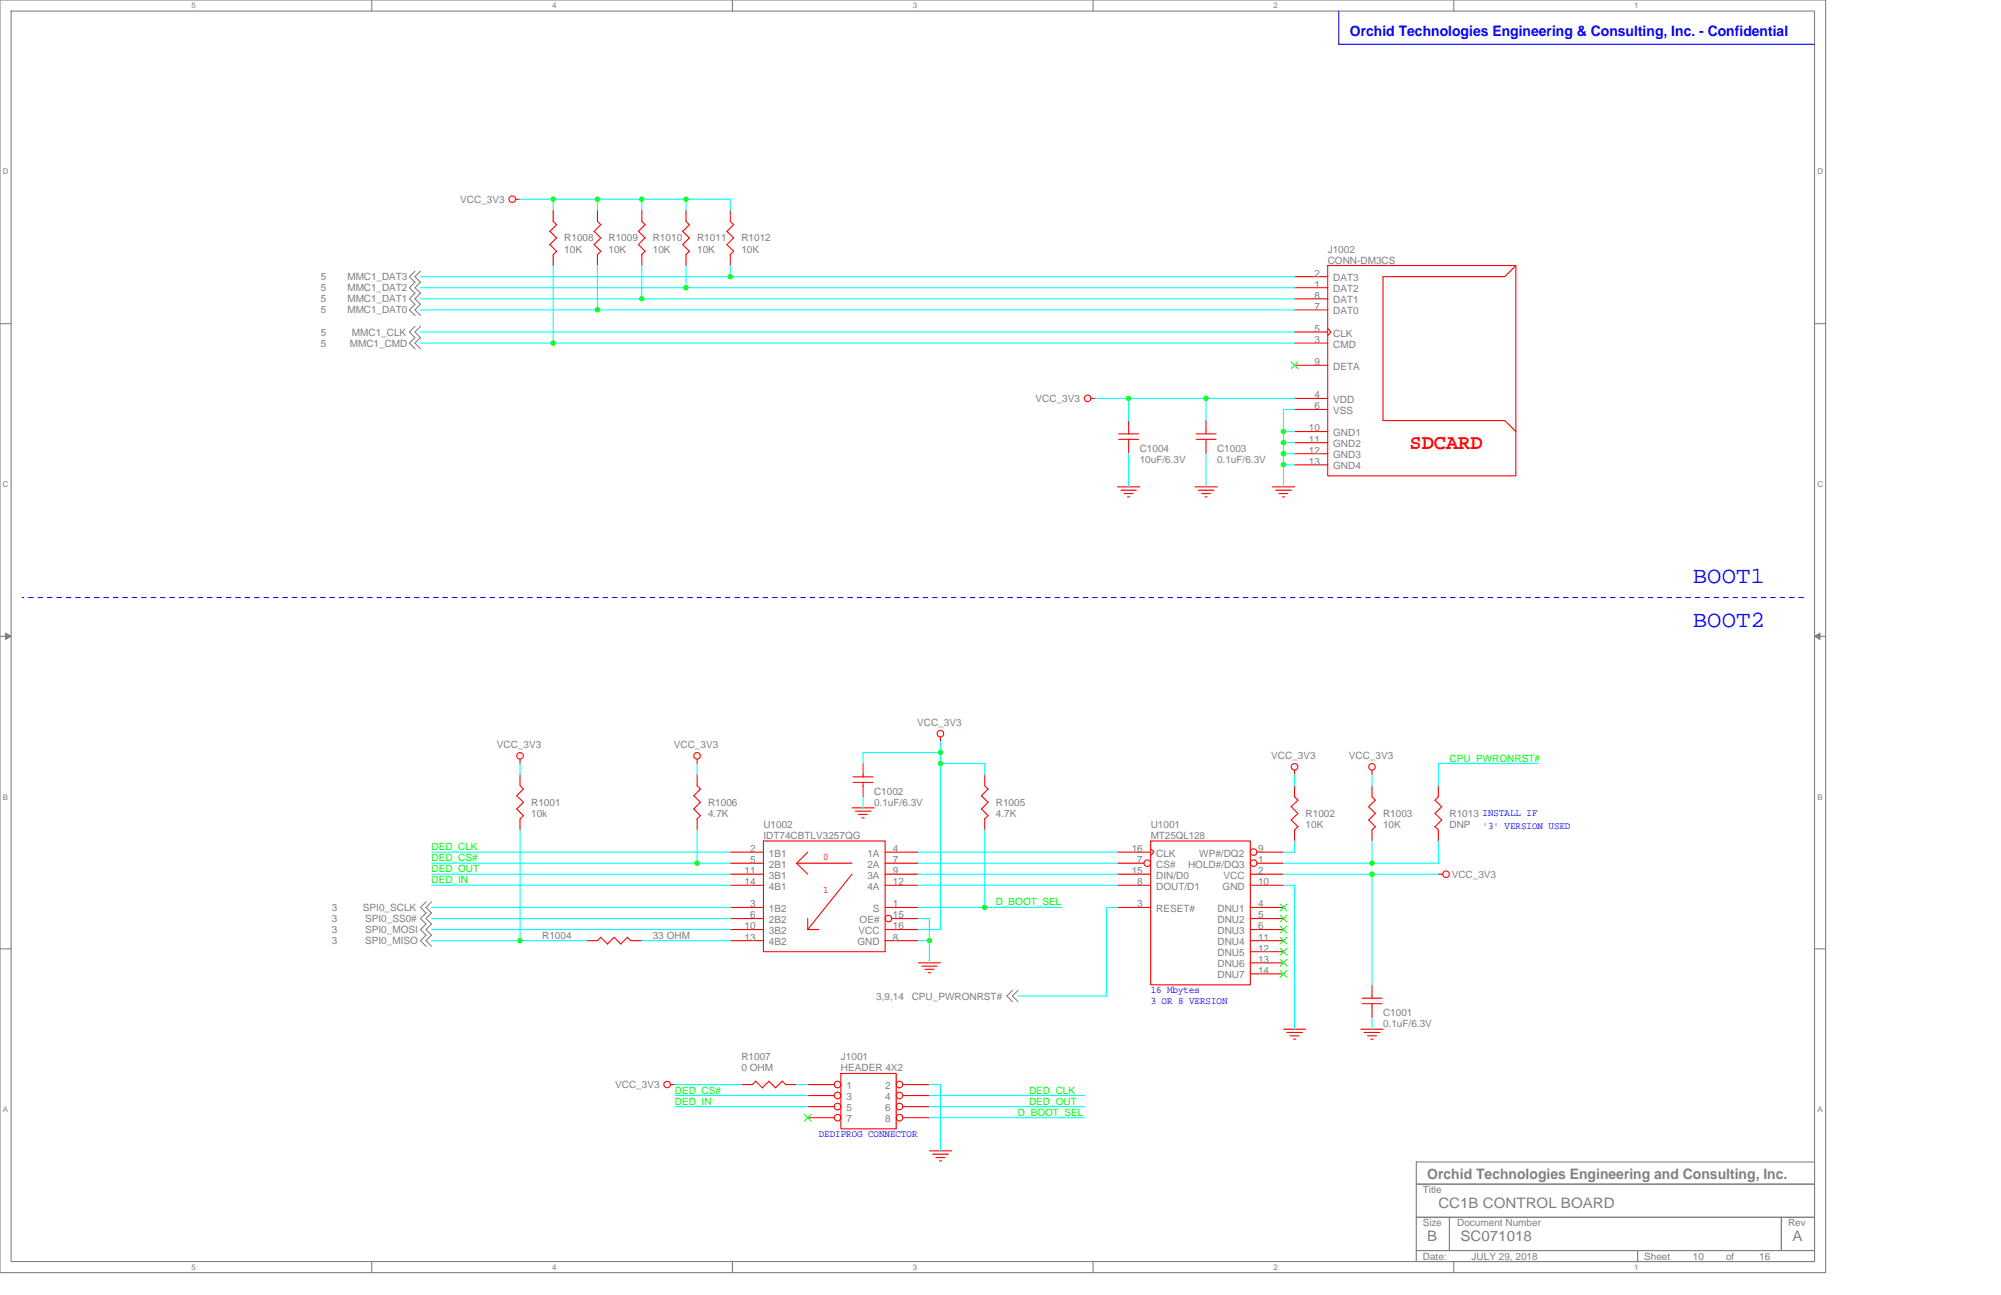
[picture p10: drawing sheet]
<svg xmlns="http://www.w3.org/2000/svg" width="432mm" height="279mm" viewBox="0 0 432 279" stroke-linecap="round" stroke-linejoin="round" font-family="sans-serif">
<path d="M0 0h394v274.6h-394zM2.4 2.4h389.2v269.8h-389.2z" fill="none" stroke="#808080" stroke-width=".23"/>
<g fill="#fff">
<path d="M41.3 .3h.9v1.8h-.9z"/>
<path d="M41.3 272.4h.9v1.9h-.9z"/>
</g>
<path d="M80.2 0v2.4M80.2 272.2v2.4" fill="none" stroke="#808080" stroke-width=".23"/>
<g fill="#fff">
<path d="M119.1 .3h1v1.8h-1z"/>
<path d="M119.1 272.4h1v1.9h-1z"/>
</g>
<path d="M158.1 0v2.4M158.1 272.2v2.4" fill="none" stroke="#808080" stroke-width=".23"/>
<g fill="#fff">
<path d="M197 .3h.9v1.8h-.9z"/>
<path d="M197 272.4h.9v1.9h-.9z"/>
</g>
<path d="M235.9 0v2.4M235.9 272.2v2.4" fill="none" stroke="#808080" stroke-width=".23"/>
<g fill="#fff">
<path d="M274.8 .3h.9v1.8h-.9z"/>
<path d="M274.8 272.4h.9v1.9h-.9z"/>
</g>
<path d="M313.7 0v2.4M313.7 272.2v2.4" fill="none" stroke="#808080" stroke-width=".23"/>
<g fill="#fff">
<path d="M352.6 .3h.9v1.8h-.9z"/>
<path d="M352.6 272.4h.9v1.9h-.9z"/>
<path d="M.6 36.1h1.2v1.9h-1.2z"/>
<path d="M392.2 36.1h1.2v1.9h-1.2z"/>
<path d="M.6 103.5h1.2v1.9h-1.2z"/>
<path d="M392.2 103.5h1.2v1.9h-1.2z"/>
</g>
<path d="M0 69.8h2.4M391.6 69.8h2.4" fill="none" stroke="#808080" stroke-width=".23"/>
<g fill="#fff">
<path d="M.6 171h1.1v1.9h-1.1z"/>
<path d="M392.2 171h1.1v1.9h-1.1z"/>
</g>
<path d="M0 137.3h2.4M391.6 137.3h2.4" fill="none" stroke="#808080" stroke-width=".23"/>
<g fill="#808080" stroke="#808080" stroke-width=".22">
<path d="M1.2 136.6l1.2 .7-1.2 .7z"/>
<path d="M391.6 137.3l1.1-.7v1.4z"/>
</g>
<g fill="#fff">
<path d="M.6 238.4h1.1v1.9h-1.1z"/>
<path d="M392.2 238.4h1.1v1.9h-1.1z"/>
</g>
<g fill="none" stroke="#808080" stroke-width=".23">
<path d="M89.6 58.5l-1.3 1.2 1.3 1.2M90.8 58.5l-1.3 1.2 1.3 1.2M89.6 70.4l-1.3 1.2 1.3 1.3-1.3 1.1 1.3 1.2M89.6 63.2l-1.3 1.3 1.3 1.1-1.3 1.3 1.3 1.2M89.6 60.9l-1.3 1.2 1.3 1.2M90.8 70.4l-1.3 1.2 1.3 1.3-1.3 1.1 1.3 1.2M90.8 63.2l-1.3 1.3 1.3 1.1-1.3 1.3 1.3 1.2M90.8 60.9l-1.3 1.2 1.3 1.2M91.9 199.3l-1.2 1.3 1.2 1.1-1.2 1.2 1.2 1.3M91.9 194.6l-1.2 1.2 1.2 1.2M91.9 197l-1.2 1.2 1.2 1.2M93.1 199.3l-1.2 1.3 1.2 1.1-1.2 1.2 1.2 1.3"/>
<path d="M93.1 194.6l-1.2 1.2 1.2 1.2M93.1 197l-1.2 1.2 1.2 1.2M0 204.7h2.4M218.5 213.7l-1.2 1.2 1.2 1.2M219.7 213.7l-1.2 1.2 1.2 1.2M391.6 204.7h2.4M305.6 250.7h86v4.8h-86zM305.6 255.5h86v7.1h-86zM305.6 262.6h7.2v7.2h-7.2zM305.6 269.8h47.8v2.4h-47.8zM312.8 262.6h71.6v7.2h-71.6zM353.4 269.8h38.2v2.4h-38.2z"/>
<path d="M384.4 262.6h7.2v7.2h-7.2z"/>
</g>
<path d="M288.9 2.4v7.2l102.7-.1" fill="none" stroke="#00f" stroke-width=".23"/>
<path d="M389.2 128.9h-384.4" fill="none" stroke="#00f" stroke-width=".22" stroke-dasharray="1 1 1 1 1 1 1 1"/>
<g fill="none" stroke="#f00" stroke-width=".23">
<path d="M111.3 43h.9M118.7 49.9l1.4 1.5M118.7 52.8l1.4 1.4M119.4 45.4v2.4l.7 .7M119.4 54.9v2.4M120.1 48.5l-1.5 1.4M120.1 51.3l-1.5 1.5M120.1 54.2l-.7 .7M128.2 49.9l1.5 1.5M128.2 52.8l1.5 1.4M128.9 45.4v2.4l.8 .7M128.9 54.9v2.4"/>
<path d="M129.6 48.5l-1.4 1.4M129.6 51.3l-1.4 1.5M129.6 54.2l-.7 .7M137.8 49.9l1.4 1.5M137.8 52.8l1.4 1.4M138.5 45.4v2.4l.7 .7M138.5 54.9v2.4M139.2 48.5l-1.4 1.4M139.2 51.3l-1.4 1.5M139.2 54.2l-.7 .7M147.3 49.9l1.5 1.5M147.3 52.8l1.5 1.4"/>
<path d="M148 45.4v2.4l.8 .7M148 54.9v2.4M148.8 48.5l-1.5 1.4M148.8 51.3l-1.5 1.5M148.8 54.2l-.8 .7M156.9 49.9l1.4 1.5M156.9 52.8l1.4 1.4M157.6 45.4v2.4l.7 .7M157.6 54.9v2.4M158.3 48.5l-1.5 1.4M158.3 51.3l-1.5 1.5M158.3 54.2l-.7 .7"/>
<path d="M279.4 59.7h7.1M286.5 57.3h40.6v45.4h-40.6zM324.7 59.7h-26.3v31.1l26.3-.1 2.4 2.4M327.1 57.3l-2.4 2.4M279.4 71.6h7.1M279.4 62.1h7.1M279.4 74h7.1M279.4 66.9h7.1M279.4 64.5h7.1M279.4 78.8h7.1M286.5 70.9l.7 .7-.7 .7M235.4 86h1"/>
<path d="M241.4 94.8h4.3M241.4 93.6h4.3M243.5 90.7v2.9M243.5 94.8v3.1M258.1 94.8h4.3M258.1 93.6h4.3M260.2 90.7v2.9M260.2 94.8v3.1M279.4 86h7.1M279.4 88.3h7.1M279.4 93.1h7.1M279.4 95.5h7.1"/>
<path d="M279.4 97.9h7.1M241.2 105.1h4.8M241.9 105.8h3.3M242.6 106.5h1.9M243.3 107.2h.5M257.9 105.1h4.8M258.6 105.8h3.3M259.3 106.5h1.9M260 107.2h.5M274.6 105.1h4.8M275.3 105.8h3.4M276 106.5h1.9"/>
<path d="M276.7 107.2h.5M279.4 100.3h7.1M202.9 159v1M111.5 174.5l1.4 1.5-.7 .7v2.4M111.5 171.7l1.5 1.4-1.5 1.5M112.2 163.8v1M112.2 167.1v2.4l.8 .8-1.5 1.4M149.7 171.7l1.5 1.4M149.7 174.5l1.5 1.5M150.4 163.8v1M150.4 167.1v2.4l.8 .8M151.1 176l-.7 .7v2.4"/>
<path d="M151.1 170.2l-1.4 1.5M151.1 173.1l-1.4 1.5M183.9 174.3h4.7M184.1 168.8h4.3M184.1 167.6h4.3M184.6 175h3.3M185.3 175.7h1.9M186 176.4h.5M186.2 164.7v2.9M186.2 168.8v3.1M211.8 171.7l1.4 1.4M211.8 174.5l1.4 1.5"/>
<path d="M212.5 167.1v2.4l.7 .8M212.5 176.7v2.4M213.2 170.2l-1.4 1.5M213.2 173.1l-1.4 1.5M213.2 176l-.7 .7M278.6 174.1l1.5 1.4-1.5 1.5 1.5 1.4-.8 .7M279.4 166.2v1M279.4 169.5v2.4l.7 .8-1.5 1.4M279.4 179.1v2.4M295.4 174.1l1.4 1.4M296.1 166.2v1M296.1 169.5v2.4l.7 .8"/>
<path d="M296.1 179.1v2.4M296.8 172.6l-1.5 1.5M296.8 175.5l-1.5 1.5 1.5 1.4M296.8 178.4l-.8 .7M310.4 169.5v2.4M310.4 171.9l-.8 .7 1.5 1.4-1.5 1.5 1.5 1.4M311.1 176.9l-1.5 1.4 .8 .8v2.4M157.6 188.6h7.1M157.6 186.2h7.1M157.6 183.9h7.1M157.6 191h7.1M157.6 195.8h7.1"/>
<path d="M157.6 198.2h7.1M164.7 181.5h26.3v23.8h-26.3zM174.3 183.9l-2.4 2.4M174.3 198.2v2.4M183.9 186.2h-12l2.4 2.4M183.9 188.6l-9.6 12M191 188.6h7.2M191 186.2h7.2M191 183.9h7.2M191 191h7.2M191 195.8h7.2M192.4 198.2h5.8"/>
<path d="M241.2 183.9h7.1M241.2 188.6h7.1M241.2 186.2h5.7M241.2 191h7.1M241.2 195.8h7.1M248.3 181.5h21.5v31h-21.5zM248.3 183.1l.7 .8-.7 .7M269.8 188.6h7.2M269.8 191h7.2M269.8 195.8h7.2M269.8 198.2h7.2M271.3 186.2h5.7"/>
<path d="M271.3 183.9h5.7M310.4 188.6h.9M129.6 202.2l1.5 1.5M129.7 202.2l-.8 .7h-2.3M132.5 202.2l1.5 1.5M132.5 202.2l-1.4 1.5M135.4 202.2l.7 .7h2.4M135.4 202.2l-1.5 1.5M157.6 200.6h7.1M157.6 202.9h7.1M174.3 200.6h2.4M191 200.6h7.2"/>
<path d="M191 202.9h7.2M198.2 207.7h4.8M198.9 208.4h3.3M199.6 209.1h1.9M200.3 209.9h.5M269.8 207.7h7.2M269.8 200.6h7.2M269.8 202.9h7.2M269.8 205.3h7.2M269.8 210.1h7.2M293.9 216.6h4.3M293.9 215.4h4.3"/>
<path d="M296.1 212.5v2.9M296.1 216.5v3.2M144.7 234h1M160 234h2.4l.7-.7 1.4 1.4M164.5 234.7l1.5-1.4 1.4 1.4M169.5 234h2.4M169.5 234l-.7-.7-1.4 1.4M174.3 234h5.7M174.3 236.4h5.7M174.3 238.8h5.7M181.5 231.6h11.9v11.9h-11.9zM194.8 234h5.8"/>
<path d="M194.8 236.4h5.8M194.8 238.8h5.8M277 222.1h4.8M277.7 222.8h3.4M278.4 223.5h1.9M279.1 224.2h.5M293.7 222.1h4.8M294.4 222.8h3.4M295.1 223.5h1.9M295.8 224.2h.5M174.3 241.2h5.7M194.8 241.2h5.8"/>
<path d="M200.6 248.3h4.8M201.3 249h3.3M202 249.7h1.9M202.7 250.5h.5"/>
<circle cx="110.5" cy="43" r=".71"/>
<circle cx="234.7" cy="85.9" r=".7"/>
<circle cx="202.9" cy="158.3" r=".71"/>
<circle cx="112.2" cy="163.1" r=".71"/>
<circle cx="150.4" cy="163.1" r=".7"/>
<circle cx="279.3" cy="165.4" r=".71"/>
<circle cx="296.1" cy="165.4" r=".7"/>
<circle cx="191.7" cy="198.2" r=".71"/>
<circle cx="247.6" cy="186.2" r=".71"/>
<circle cx="270.5" cy="186.2" r=".71"/>
<circle cx="270.5" cy="183.8" r=".71"/>
<circle cx="312" cy="188.6" r=".71"/>
<circle cx="144" cy="234" r=".71"/>
<circle cx="180.7" cy="236.4" r=".71"/>
<circle cx="180.7" cy="234" r=".71"/>
<circle cx="180.7" cy="238.7" r=".71"/>
<circle cx="194.1" cy="234" r=".71"/>
<circle cx="194.1" cy="236.4" r=".71"/>
<circle cx="194.1" cy="238.7" r=".71"/>
<circle cx="180.7" cy="241.1" r=".71"/>
<circle cx="194.1" cy="241.1" r=".71"/>
</g>
<g fill="none" stroke="#0f0" stroke-width=".22">
<path d="M278.6 78.1l1.5 1.4M280.1 78.1l-1.5 1.4M276.2 195.1l1.5 1.4M276.2 197.5l1.5 1.4M276.2 199.8l1.5 1.5M277.7 195.1l-1.5 1.4M277.7 197.5l-1.5 1.4M277.7 199.8l-1.5 1.5M276.2 202.2l1.5 1.5M276.2 204.6l1.5 1.5M276.2 207l1.5 1.5M276.2 209.4l1.5 1.5"/>
<path d="M277.7 202.2l-1.5 1.5M277.7 204.6l-1.5 1.5M277.7 207l-1.5 1.5M277.7 209.4l-1.5 1.5M173.6 240.4l1.4 1.5M175 240.4l-1.4 1.5"/>
</g>
<g fill="none" stroke="#0ff" stroke-width=".23">
<path d="M112.2 43h45.4v2.4M119.4 43v2.4M119.4 57.3v16.7M128.9 43v2.4M128.9 57.3v9.6M138.5 43v2.4M138.5 57.3v7.2M148 43v2.4M148 57.3v4.8M157.6 57.3v2.4M279.4 59.7h-188.7M90.7 71.6h188.7"/>
<path d="M90.7 74h188.7M279.4 62.1h-188.7M279.4 64.5h-188.7M279.4 66.9h-188.7M236.3 86h43.1M243.5 85.9v4.8M243.5 97.9v7.2M260.2 85.9v4.8M260.2 97.9v7.2M276.9 97.9h2.5M276.9 93.1h2.5M277 95.5h2.4"/>
<path d="M279.4 88.3h-2.4v16.8M276.9 100.3h2.5M202.9 160l.1 40.6h-4.8M112.2 164.7v2.5M112.2 179.1v23.9M150.4 164.7v2.5M150.4 179.1v7.2M186.2 171.9v2.4M202.9 162.4h-16.7v2.4M202.9 164.7h9.6v2.5M212.5 179.1v16.7M279.4 167.1v2.4"/>
<path d="M296.1 167.1v2.4M331.9 164.7h-21.5v4.8M93.1 191h64.5M93.1 183.9h64.5M93.1 186.2h64.5M93.1 188.6h64.5M93.1 195.8h64.5M93.1 198.2h64.5M198.2 198.2h2.4M198.2 195.8h31M198.2 191h43M198.2 183.9h43"/>
<path d="M198.2 186.2h43M198.2 188.6h43M200.6 198.2v9.5M241.2 195.8h-2.4v19.1h-19.1M276.9 191h2.5M277 183.9h2.4M277 186.2h33.4M279.4 191v31.1M279.4 181.5v2.4M296.1 188.6v23.9M296.1 181.5v4.8M310.4 181.4v4.8"/>
<path d="M310.4 188.6h-33.5M93.1 200.6h64.5M93.1 202.9h33.5M138.5 202.9h19.1M198.2 202.9h2.4M296.1 219.6v2.5M145.6 234h14.4M145.6 236.4h28.7M145.6 238.8h28.7M171.9 234h2.4M200.5 234h2.4v14.3M200.6 236.4h33.4"/>
<path d="M200.6 238.8h33.4M200.6 241.2h33.4"/>
</g>
<g fill="#0f0" stroke="#0f0" stroke-width=".23">
<circle cx="296.1" cy="186.2" r=".47"/>
<circle cx="112.2" cy="202.9" r=".47"/>
<circle cx="200.6" cy="202.9" r=".47"/>
<circle cx="150.4" cy="186.2" r=".47"/>
<circle cx="296.1" cy="188.6" r=".47"/>
<circle cx="202.9" cy="162.3" r=".47"/>
<circle cx="202.9" cy="164.7" r=".47"/>
<circle cx="277" cy="100.3" r=".47"/>
<circle cx="277" cy="97.9" r=".48"/>
<circle cx="157.6" cy="59.7" r=".47"/>
<circle cx="148" cy="62.1" r=".47"/>
<circle cx="138.5" cy="64.5" r=".47"/>
<circle cx="128.9" cy="66.8" r=".47"/>
<circle cx="119.4" cy="74" r=".47"/>
<circle cx="260.2" cy="85.9" r=".47"/>
<circle cx="243.5" cy="85.9" r=".47"/>
<circle cx="148" cy="43" r=".47"/>
<circle cx="138.5" cy="43" r=".47"/>
<circle cx="119.4" cy="43" r=".47"/>
<circle cx="128.9" cy="43" r=".47"/>
<circle cx="277" cy="93.1" r=".47"/>
<circle cx="277" cy="95.5" r=".47"/>
<circle cx="212.5" cy="195.8" r=".47"/>
</g>
<g font-size="5" fill="#00f">
<text x="365.3" y="125.8">BOOT1</text>
<text x="365.3" y="135.3">BOOT2</text>
</g>
<text font-size="4.5" fill="#f00" x="304.2" y="96.9">SDCARD</text>
<text font-size="3.1" fill="#00f" x="291.3" y="7.7">Orchid Technologies Engineering &amp; Consulting, Inc. - Confidential</text>
<g font-size="3.1" fill="#808080">
<text x="308" y="254.3">Orchid Technologies Engineering and Consulting, Inc.</text>
<text x="310.4" y="260.7">CC1B CONTROL BOARD</text>
<text x="308" y="267.8">B</text>
<text x="315.2" y="267.8">SC071018</text>
<text x="386.8" y="267.8">A</text>
</g>
<g font-size="2.2" fill="#808080">
<text x="99.3" y="43.7">VCC_3V3</text>
<text x="121.8" y="52.1">R1008</text>
<text x="131.3" y="52.1">R1009</text>
<text x="140.9" y="52.1">R1010</text>
<text x="150.4" y="52.1">R1011</text>
<text x="160" y="52.1">R1012</text>
<text x="121.8" y="54.5">10K</text>
<text x="131.3" y="54.5">10K</text>
<text x="140.9" y="54.5">10K</text>
<text x="150.4" y="54.5">10K</text>
<text x="160" y="54.5">10K</text>
<text x="283.6" y="59.7">2</text>
<text x="286.5" y="54.5">J1002</text>
<text x="286.5" y="56.9">CONN-DM3CS</text>
<text x="69.2" y="65.2">5</text>
<text x="69.2" y="62.8">5</text>
<text x="69.2" y="60.5">5</text>
<text x="75" y="65.2">MMC1_DAT1</text>
<text x="75" y="62.8">MMC1_DAT2</text>
<text x="75" y="60.5">MMC1_DAT3</text>
<text x="283.6" y="62.1">1</text>
<text x="283.6" y="64.5">8</text>
<text x="287.7" y="63.1">DAT2</text>
<text x="287.7" y="60.7">DAT3</text>
<text x="287.7" y="65.4">DAT1</text>
<text x="69.2" y="67.6">5</text>
<text x="75" y="67.6">MMC1_DAT0</text>
<text x="283.6" y="71.6">5</text>
<text x="283.6" y="66.8">7</text>
<text x="287.7" y="67.8">DAT0</text>
<text x="69.2" y="74.8">5</text>
<text x="69.2" y="72.4">5</text>
<text x="75.5" y="74.8">MMC1_CMD</text>
<text x="75.9" y="72.4">MMC1_CLK</text>
<text x="283.6" y="74">3</text>
<text x="287.7" y="75">CMD</text>
<text x="287.7" y="72.6">CLK</text>
<text x="283.6" y="78.8">9</text>
<text x="287.7" y="79.8">DETA</text>
<text x="223.5" y="86.7">VCC_3V3</text>
<text x="283.6" y="85.9">4</text>
<text x="283.6" y="88.3">6</text>
<text x="287.7" y="86.9">VDD</text>
<text x="287.7" y="89.3">VSS</text>
<text x="282.4" y="93.1">10</text>
<text x="282.4" y="95.5">11</text>
<text x="287.7" y="94.1">GND1</text>
<text x="245.9" y="97.5">C1004</text>
<text x="245.9" y="99.8">10uF/6.3V</text>
<text x="262.6" y="97.5">C1003</text>
<text x="262.6" y="99.8">0.1uF/6.3V</text>
<text x="282.4" y="97.9">12</text>
<text x="282.4" y="100.3">13</text>
<text x="287.7" y="96.5">GND2</text>
<text x="287.7" y="98.9">GND3</text>
<text x="287.7" y="101.3">GND4</text>
<text x="107.2" y="161.4">VCC_3V3</text>
<text x="145.4" y="161.4">VCC_3V3</text>
<text x="197.9" y="156.7">VCC_3V3</text>
<text x="274.3" y="163.8">VCC_3V3</text>
<text x="291.1" y="163.8">VCC_3V3</text>
<text x="114.6" y="173.9">R1001</text>
<text x="152.8" y="173.9">R1006</text>
<text x="188.6" y="171.5">C1002</text>
<text x="188.6" y="173.9">0.1uF/6.3V</text>
<text x="214.9" y="173.9">R1005</text>
<text x="114.6" y="176.3">10k</text>
<text x="152.8" y="176.3">4.7K</text>
<text x="164.7" y="178.6">U1002</text>
<text x="214.9" y="176.3">4.7K</text>
<text x="248.3" y="178.6">U1001</text>
<text x="281.7" y="176.3">R1002</text>
<text x="281.7" y="178.6">10K</text>
<text x="298.4" y="176.3">R1003</text>
<text x="298.4" y="178.6">10K</text>
<text x="312.8" y="176.3">R1013 INSTALL IF</text>
<text x="312.8" y="178.6">DNP</text>
<text x="161.9" y="183.8">2</text>
<text x="164.7" y="181">IDT74CBTLV3257QG</text>
<text x="165.9" y="184.8">1B1</text>
<text x="187.2" y="184.8">1A</text>
<text x="192.7" y="183.8">4</text>
<text x="244.2" y="183.8">16</text>
<text x="248.3" y="181">MT25QL128</text>
<text x="249.5" y="184.8">CLK</text>
<text x="258.8" y="184.8">WP#/DQ2</text>
<text x="271.5" y="183.8">9</text>
<text x="160.7" y="188.6">11</text>
<text x="160.7" y="191">14</text>
<text x="161.9" y="186.2">5</text>
<text x="165.9" y="187.2">2B1</text>
<text x="165.9" y="189.6">3B1</text>
<text x="165.9" y="192">4B1</text>
<text x="187.2" y="187.2">2A</text>
<text x="187.2" y="189.6">3A</text>
<text x="187.2" y="192">4A</text>
<text x="192.7" y="186.2">7</text>
<text x="192.7" y="188.6">9</text>
<text x="192.7" y="191">12</text>
<text x="244.2" y="188.6">15</text>
<text x="245.4" y="186.2">7</text>
<text x="245.4" y="191">8</text>
<text x="249.5" y="187.2">CS#</text>
<text x="249.5" y="189.6">DIN/D0</text>
<text x="249.5" y="192">DOUT/D1</text>
<text x="256.4" y="187.2">HOLD#/DQ3</text>
<text x="263.8" y="192">GND</text>
<text x="264.1" y="189.6">VCC</text>
<text x="271.5" y="186.2">1</text>
<text x="271.5" y="188.6">2</text>
<text x="271.5" y="191">10</text>
<text x="313.3" y="189.4">VCC_3V3</text>
<text x="71.6" y="196.5">3</text>
<text x="78.3" y="196.5">SPI0_SCLK</text>
<text x="161.9" y="195.8">3</text>
<text x="165.9" y="196.8">1B2</text>
<text x="188.4" y="196.8">S</text>
<text x="192.7" y="195.8">1</text>
<text x="245.4" y="195.8">3</text>
<text x="249.5" y="196.8">RESET#</text>
<text x="262.7" y="196.8">DNU1</text>
<text x="271.5" y="195.8">4</text>
<text x="71.6" y="203.7">3</text>
<text x="71.6" y="201.3">3</text>
<text x="71.6" y="198.9">3</text>
<text x="78.8" y="203.7">SPI0_MISO</text>
<text x="78.8" y="201.3">SPI0_MOSI</text>
<text x="78.8" y="198.9">SPI0_SS0#</text>
<text x="117" y="202.5">R1004</text>
<text x="140.9" y="202.5">33 OHM</text>
<text x="160.7" y="200.5">10</text>
<text x="160.7" y="202.9">13</text>
<text x="161.9" y="198.2">6</text>
<text x="165.9" y="199.2">2B2</text>
<text x="165.9" y="201.5">3B2</text>
<text x="165.9" y="203.9">4B2</text>
<text x="185" y="203.9">GND</text>
<text x="185.3" y="201.5">VCC</text>
<text x="185.5" y="199.2">OE#</text>
<text x="192.7" y="198.2">15</text>
<text x="192.7" y="200.5">16</text>
<text x="192.7" y="202.9">8</text>
<text x="262.7" y="199.2">DNU2</text>
<text x="262.7" y="201.5">DNU3</text>
<text x="262.7" y="203.9">DNU4</text>
<text x="271.5" y="198.2">5</text>
<text x="271.5" y="200.5">6</text>
<text x="271.5" y="202.9">11</text>
<text x="262.7" y="206.3">DNU5</text>
<text x="262.7" y="208.7">DNU6</text>
<text x="271.5" y="205.3">12</text>
<text x="271.5" y="207.7">13</text>
<text x="189.1" y="215.6">3,9,14</text>
<text x="196.7" y="215.6">CPU_PWRONRST#</text>
<text x="262.7" y="211.1">DNU7</text>
<text x="271.5" y="210.1">14</text>
<text x="298.4" y="219.2">C1001</text>
<text x="298.4" y="221.6">0.1uF/6.3V</text>
<text x="160" y="228.8">R1007</text>
<text x="160" y="231.2">0 OHM</text>
<text x="181.5" y="228.8">J1001</text>
<text x="181.5" y="231.2">HEADER 4X2</text>
<text x="132.8" y="234.7">VCC_3V3</text>
<text x="182.6" y="235">1</text>
<text x="182.6" y="237.3">3</text>
<text x="182.6" y="239.7">5</text>
<text x="191" y="235">2</text>
<text x="191" y="237.3">4</text>
<text x="191" y="239.7">6</text>
<text x="182.6" y="242.1">7</text>
<text x="191" y="242.1">8</text>
<text x="307" y="257.4">Title</text>
<text x="307" y="264.6">Size</text>
<text x="314.5" y="264.6">Document Number</text>
<text x="385.8" y="264.6">Rev</text>
<text x="307" y="271.8">Date:</text>
<text x="317.6" y="271.8">JULY 29, 2018</text>
<text x="354.8" y="271.8">Sheet</text>
<text x="365.3" y="271.8">10</text>
<text x="372.5" y="271.8">of</text>
<text x="379.6" y="271.8">16</text>
</g>
<g font-size="2.2" fill="#0f0">
<text x="312.8" y="164.3">CPU_PWRONRST#</text>
<text x="93.1" y="183.4">DED_CLK</text>
<text x="93.1" y="185.8">DED_CS#</text>
<text x="93.1" y="188.2">DED_OUT</text>
<text x="93.1" y="190.6">DED_IN</text>
<text x="214.9" y="195.3">D_BOOT_SEL</text>
<text x="145.6" y="235.9">DED_CS#</text>
<text x="145.6" y="238.3">DED_IN</text>
<text x="222.1" y="235.9">DED_CLK</text>
<text x="222.1" y="238.3">DED_OUT</text>
<text x="219.7" y="240.7">D_BOOT_SEL</text>
</g>
<g font-size="2.2" fill="#00f">
<text x="319.9" y="179">'3' VERSION USED</text>
<text x="248.3" y="214.2">16 Mbytes</text>
<text x="248.3" y="216.6">3 OR 8 VERSION</text>
<text x="176.7" y="245.3">DEDIPROG CONNECTOR</text>
</g>
<g font-size="2.2" fill="#f00">
<text x="177.7" y="185.6">0</text>
<text x="177.7" y="192.7">1</text>
</g>
<g font-size="1.7" fill="#808080">
<text x="41.3" y="1.8">5</text>
<text x="119.1" y="1.8">4</text>
<text x="197" y="1.8">3</text>
<text x="274.8" y="1.8">2</text>
<text x="352.6" y="1.8">1</text>
<text x=".6" y="37.6">D</text>
<text x="392.2" y="37.6">D</text>
<text x=".6" y="105.1">C</text>
<text x="392.2" y="105.1">C</text>
<text x=".6" y="172.5">B</text>
<text x="392.2" y="172.5">B</text>
<text x=".6" y="240">A</text>
<text x="392.2" y="240">A</text>
<text x="41.3" y="274">5</text>
<text x="119.1" y="274">4</text>
<text x="197" y="274">3</text>
<text x="274.8" y="274">2</text>
<text x="352.6" y="274">1</text>
</g>
</svg>
